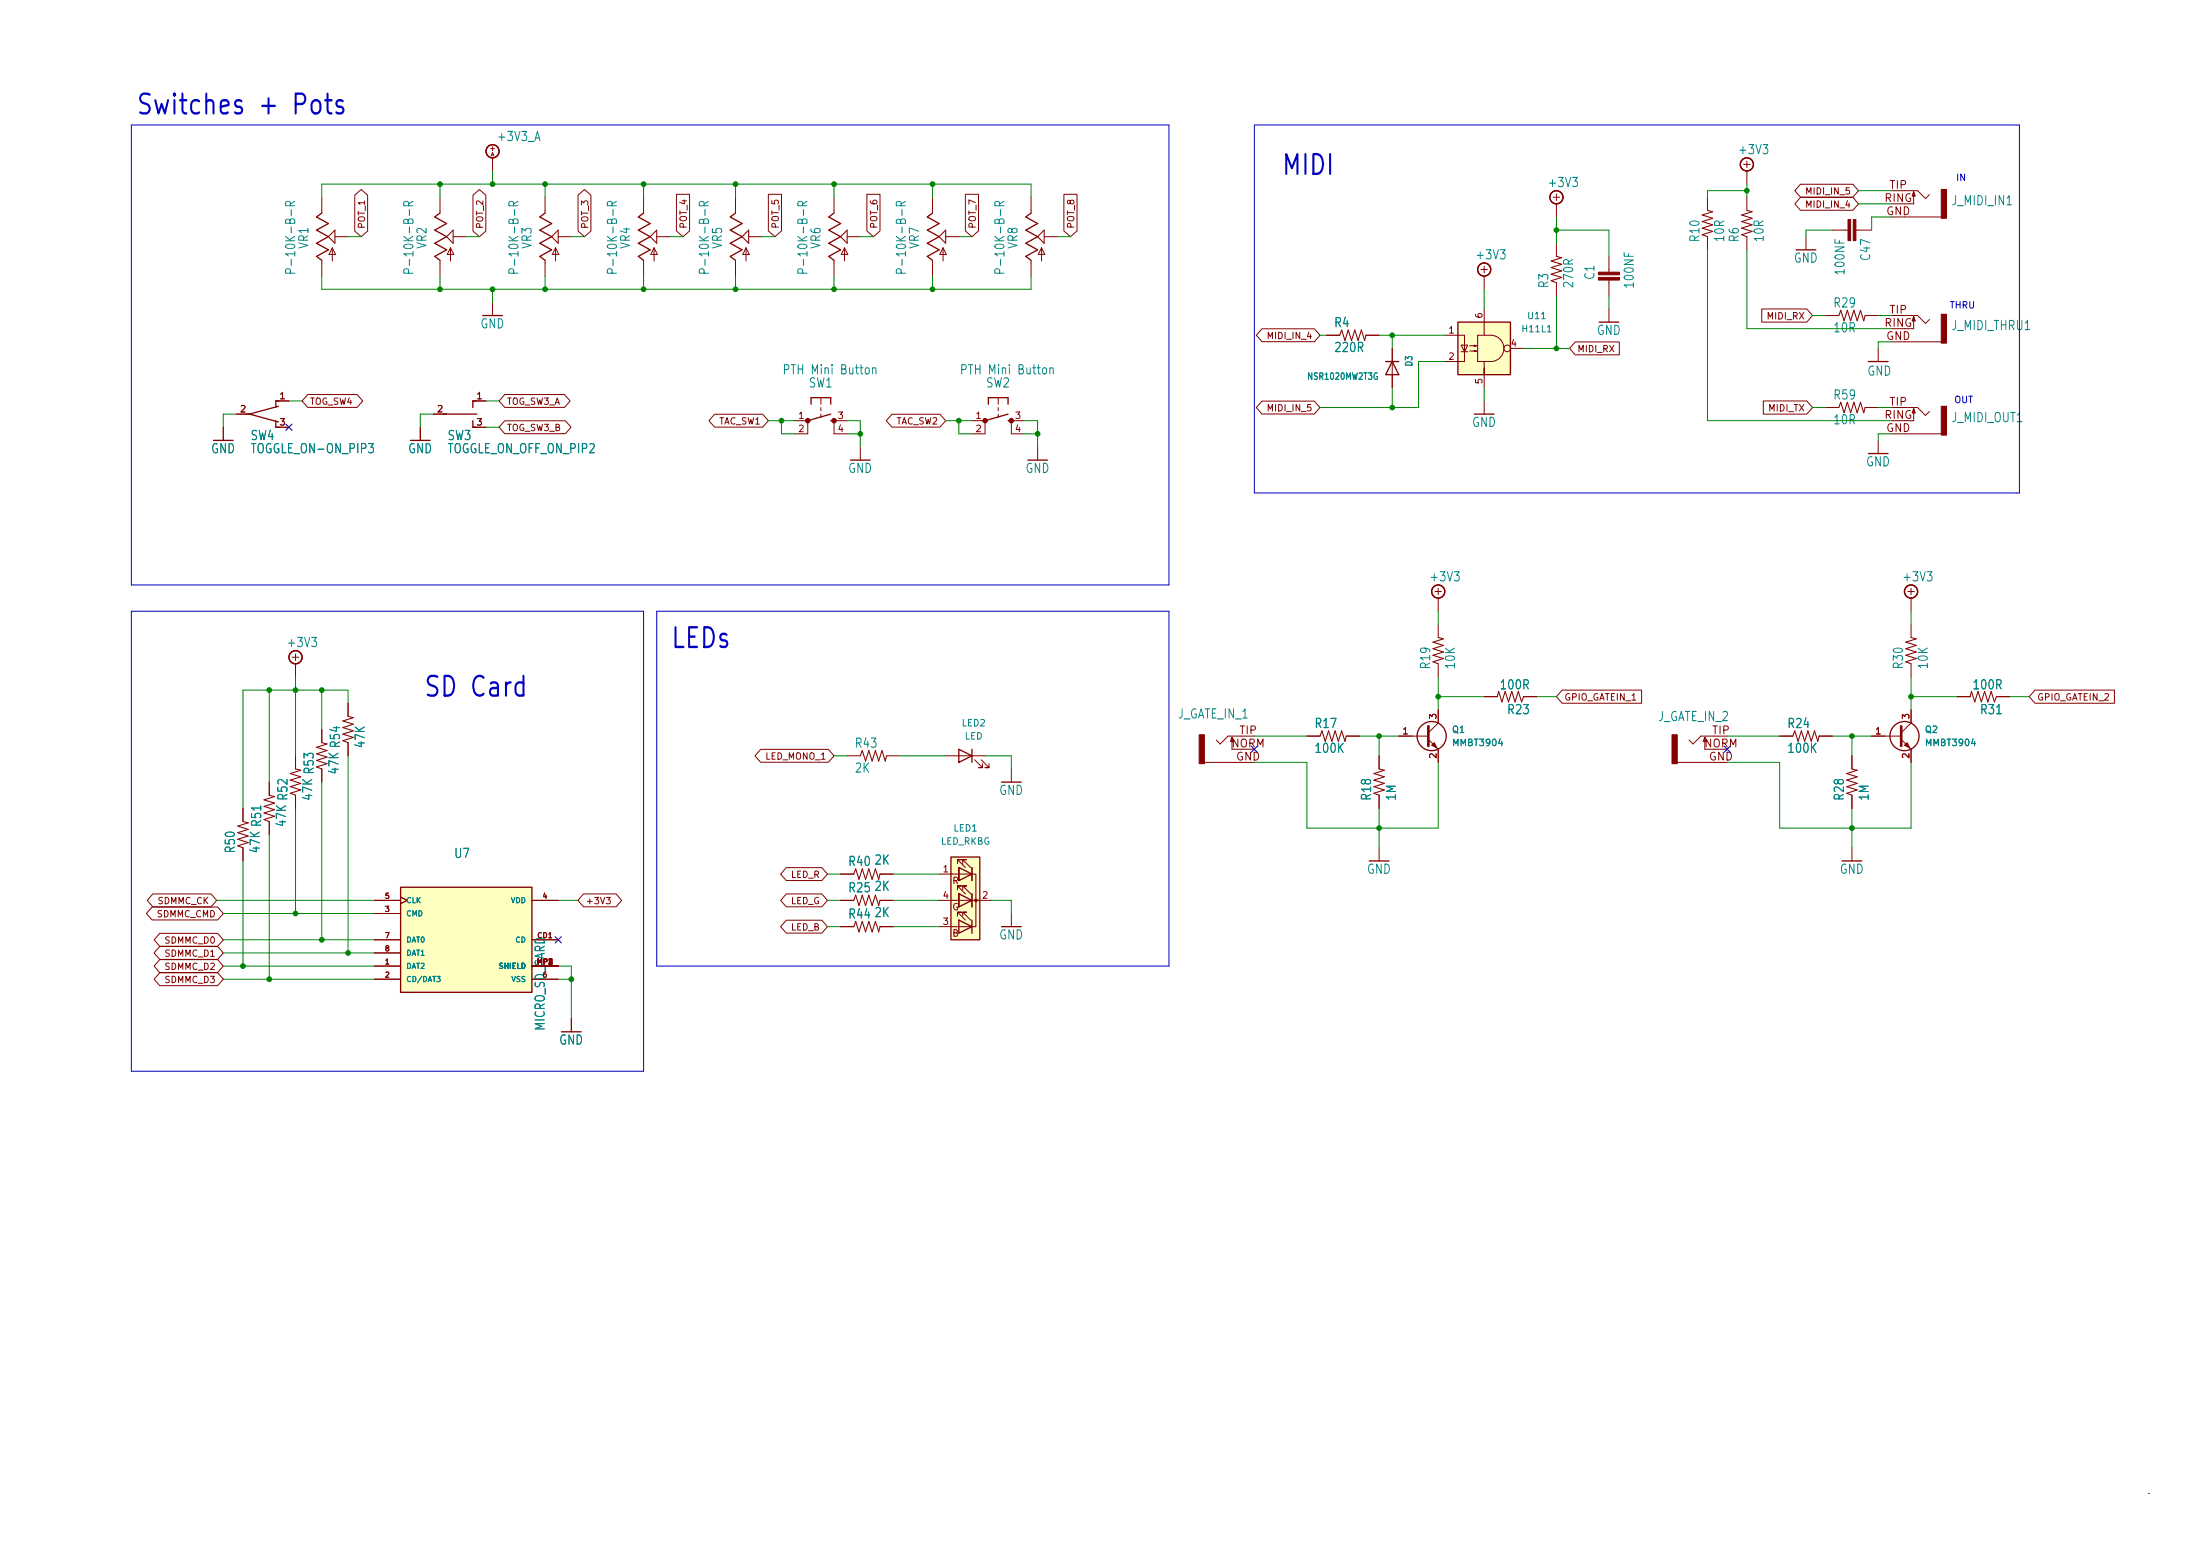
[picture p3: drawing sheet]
<svg xmlns="http://www.w3.org/2000/svg" width="425mm" height="299mm" viewBox="0 0 425 299" stroke-linecap="round" stroke-linejoin="round" font-family="sans-serif">
<g fill="none" stroke="#840000" stroke-width=".19">
<path d="M269.2 67.3v7.7M277.5 114.3h1.3M278.1 113.7v1.3M278.1 115.6v2.5M67.3 135.9v2.6M52.1 151.2v2.5M52.1 158.8v2.5M57.1 146.1v2.5M57.1 153.7v2.5M62.2 141v2.5M62.2 148.6v2.6M67.3 143.5v2.6"/>
<path d="M266.7 146.1v2.5M266.7 153.7v2.5M358.1 146.1v2.5M358.1 153.7v2.5M162.6 174h2.5M170.2 174h2.5M266.7 163.9v2.5M110.5 196.9v2.5M415.4 288.6h.1"/>
</g>
<path d="M67.3 138.5l1 .2-2 .6 2 .7-2 .6 2 .6-2 .7 2 .6-2 .7 1 .3M52.1 153.7l1 .2-2 .7 2 .6-2 .7 2 .6-2 .6 2 .7-2 .6 1 .4M57.1 148.6l1.1 .3-2.1 .6 2.1 .6-2.1 .7 2.1 .6-2.1 .6 2.1 .7-2.1 .6 1 .4M62.2 143.5l1 .3-2 .6 2 .7-2 .6 2 .6-2 .7 2 .6-2 .6 1 .4M266.7 148.6l1 .3-2 .6 2 .6-2 .7 2 .6-2 .6 2 .7-2 .6 1 .4M358.1 148.6l1.1 .3-2.1 .6 2.1 .6-2.1 .7 2.1 .6-2.1 .6 2.1 .7-2.1 .6 1 .4M165.1 174l.4-1 .6 2 .7-2 .6 2 .6-2 .7 2 .6-2 .6 2 .3-1" fill="none" stroke="#840000" stroke-width=".2"/>
<g fill="none" stroke="#840000" stroke-width=".25">
<path d="M268 69.9h2.5M269.2 69.9l1.3 2.5h-2.5zM264.8 166.4h3.8M108.6 199.4h3.8"/>
<circle cx="278.1" cy="114.3" r="1.27"/>
</g>
<path d="M77.5 171.5h25.4v20.3h-25.4z" fill="#ffffc2"/>
<g fill="none" stroke="#840000" stroke-width=".25">
<path d="M62.2 41.2l-1 .7 2.3 1.3-2.3 1.3 2.3 1.2-2.3 1.3 2.3 1.3-2.3 1.3 1 .7M85.1 41.2l-1 .7 2.3 1.3-2.3 1.3 2.3 1.2-2.3 1.3 2.3 1.3-2.3 1.3 1 .7M105.4 41.2l-1 .7 2.3 1.3-2.3 1.3 2.3 1.2-2.3 1.3 2.3 1.3-2.3 1.3 1 .7M124.5 41.2l-1.1 .7 2.3 1.3-2.3 1.3 2.3 1.2-2.3 1.3 2.3 1.3-2.3 1.3 1.1 .7M142.2 41.2l-1 .7 2.3 1.3-2.3 1.3 2.3 1.2-2.3 1.3 2.3 1.3-2.3 1.3 1 .7M161.3 41.2l-1 .7 2.3 1.3-2.3 1.3 2.3 1.2-2.3 1.3 2.3 1.3-2.3 1.3 1 .7M180.3 41.2l-1 .7 2.3 1.3-2.3 1.3 2.3 1.2-2.3 1.3 2.3 1.3-2.3 1.3 1 .7M199.4 41.2l-1 .7 2.3 1.3-2.3 1.3 2.3 1.2-2.3 1.3 2.3 1.3-2.3 1.3 1 .7M53.8 78.5l-5.5 1.5M54 77.5h-.7v1.3M92.1 77.5h-.7v1.3M93.3 61h3.9"/>
<path d="M156.8 78.1v-1.2h3.9v1.2M191.1 78.1v-1.2h3.8v1.2M309.2 62.3h3.9M41.3 85.1h3.8M47.6 80h.7M48.3 80l5.5 1.6M53.3 81.3v1.3h.7M79.4 85.1h3.8M85.7 80h6.5M91.4 81.3v1.3h.7M160.7 80l-4.5 1.3M160.7 81.3h.6"/>
<path d="M164.5 88.9h3.8M194.9 81.3h.7M194.9 80l-4.4 1.3M198.8 88.9h3.8M285.1 80h3.8M77.5 171.5h25.4v20.3h-25.4z"/>
<circle cx="95.3" cy="29.2" r="1.27"/>
<circle cx="301" cy="38.1" r="1.27"/>
<circle cx="276.9" cy="142.3" r="2.82"/>
</g>
<g fill="none" stroke="#840000" stroke-width=".19">
<path d="M62.2 38.1v3.1M85.1 38.1v3.1M94.9 28.7h.7M95 30.1l.2-.6 .3 .6M95.1 29.9h.3M95.2 28.3v.8M95.2 30.5v2.5M105.4 38.1v3.1M124.5 38.1v3.1M142.2 38.1v3.1M161.3 38.1v3.1M180.3 38.1v3.1"/>
<path d="M199.4 38.1v3.1M300.4 38.1h1.2M301 37.5v1.3M301 39.4v2.5M62.2 50.3v3.1M64.3 47.9l.6 1.3h-1.3zM64.3 47.9v2.5M64.8 45.7h2.5M85.1 50.3v3.1M87.1 47.9l.7 1.3h-1.3zM87.1 47.9v2.5M87.6 45.7h2.6"/>
<path d="M95.2 58.4v2.6M105.4 50.3v3.1M107.4 47.9l.7 1.3h-1.3zM107.4 47.9v2.5M107.9 45.7h2.6M124.5 50.3v3.1M126.5 47.9l.6 1.3h-1.2zM126.5 47.9v2.5M127 45.7h2.5M142.2 50.3v3.1M144.3 47.9l.6 1.3h-1.3zM144.3 47.9v2.5"/>
<path d="M144.8 45.7h2.5M161.3 50.3v3.1M163.3 47.9l.7 1.3h-1.3zM163.3 47.9v2.5M163.8 45.7h2.6M180.3 50.3v3.1M182.4 47.9l.6 1.3h-1.3zM182.4 47.9v2.5M182.9 45.7h2.5M199.4 50.3v3.1M201.4 47.9l.7 1.3h-1.3zM201.4 47.9v2.5"/>
<path d="M201.9 45.7h2.6M311.1 49.6v3M311.1 54.1v3.1M311.1 59.7v2.6M53.3 77.5h2.6M91.4 77.5h2.6M158.7 76.9v1.2M158.7 78.8v.6M193 76.9v1.2M193 78.8v.6M256.5 64.8h2.6M264.2 64.8h2.5"/>
<path d="M287 77.5v2.5M43.2 82.6v2.5M45.7 80h2.6M53.3 82.6h2.6M81.3 82.6v2.5M83.8 80h2.6M91.4 82.6h2.6M153.7 81.3h2.5v2.5h-2.5M158.7 80v.7M163.8 81.3h-2.5v2.5h2.5M166.4 86.4v2.5M188 81.3h2.5v2.5h-2.5"/>
<path d="M193 80v.7M198.1 81.3h-2.5v2.5h2.5M200.7 86.4v2.5M278.1 137.2v2.5l-1.9 1.9M287 134.6h2.6M294.6 134.6h2.6M47 156.2v2.6M252.7 142.3h2.6M260.3 142.3h2.6M270.5 142.3h5.7M276.2 142.9l1.9 1.9v2.5M47 163.9v2.5"/>
<path d="M72.4 176.6h5.1M72.4 174h5.1M77.5 173.4l1.2 .6-1.2 .7M102.9 174h5M72.4 186.7h5.1M72.4 189.3h5.1M72.4 181.6h5.1M72.4 184.2h5.1M102.9 186.7h5M102.9 189.3h5M102.9 181.6h5"/>
</g>
<path d="M63.5 45.7l1.3-1.2v2.5zM86.4 45.7l1.2-1.2v2.5zM106.7 45.7l1.2-1.2v2.5zM125.7 45.7l1.3-1.2v2.5zM143.5 45.7l1.3-1.2v2.5zM162.6 45.7l1.2-1.2v2.5zM181.6 45.7l1.3-1.2v2.5zM200.7 45.7l1.2-1.2v2.5zM259.1 64.8l.4-1 .6 2 .6-2 .7 2 .6-2 .6 2 .7-2 .6 2 .3-1M289.6 134.6l.2-1 .6 2.1 .7-2.1 .6 2.1 .7-2.1 .6 2.1 .6-2.1 .7 2.1 .3-1.1M47 158.8l1 .2-2 .7 2 .6-2 .6 2 .7-2 .6 2 .6-2 .7 1 .4M255.3 142.3l.4-1.1 .6 2.1 .6-2.1 .7 2.1 .6-2.1 .6 2.1 .7-2.1 .6 2.1 .2-1" fill="none" stroke="#840000" stroke-width=".2"/>
<path d="M276.2 140.4v3.8" fill="none" stroke="#840000" stroke-width=".51"/>
<g fill="#840000" stroke="#840000" stroke-width=".19">
<path d="M276.9 144l.5-.5 .5 1.1z"/>
<path d="M309.1 53.6h4.1v.5h-4.1z"/>
<path d="M309.1 52.6h4.1v.5h-4.1z"/>
</g>
<g fill="#840000" stroke="#840000" stroke-width=".41">
<circle cx="156.2" cy="81.3" r=".33"/>
<circle cx="161.3" cy="81.3" r=".33"/>
<circle cx="190.5" cy="81.3" r=".33"/>
<circle cx="195.6" cy="81.3" r=".33"/>
</g>
<path d="M281.9 62.3h10.2v10.1h-10.2z" fill="#ffffc2"/>
<g fill="none" stroke="#840000" stroke-width=".25">
<path d="M281.9 62.3h10.2v10.1h-10.2zM193.7 151.2h3.8M193.7 179.1h3.8M356.2 166.4h3.8"/>
<circle cx="287" cy="52.1" r="1.27"/>
</g>
<g fill="none" stroke="#840000" stroke-width=".19">
<path d="M286.4 52.1h1.3M287 51.5v1.2M287 53.4v2.5M287 59.7v5.1M301 47v2.6M301 54.6v2.6M279.4 64.8h3.8v5.1h-3.8M282.6 66.7h1.2l-.6 1.3zM282.6 68h1.2M284.2 66.8h1.3l-.4 .2v-.3l.4 .1M284.2 67.8h1.3l-.4 .2v-.3l.4 .1M285.7 64.8h2.6a2.54 2.54 0 0 1 2.5 2.5 2.54 2.54 0 0 1-2.5 2.6h-2.6z"/>
<path d="M287 69.9v2.5v-1.3M287 72.4v2.6M292.1 67.3h2.5M195.6 148.6v2.6M162.6 168.9h2.5M170.2 168.9h2.5M195.6 176.6v2.5M358.1 163.9v2.5"/>
<circle cx="291.5" cy="67.3" r=".63"/>
</g>
<path d="M301 49.6l1 .2-2 .6 2 .7-2 .6 2 .6-2 .7 2 .6-2 .7 1 .3M165.1 168.9l.4-1 .6 2.1 .7-2.1 .6 2.1 .6-2.1 .7 2.1 .6-2.1 .6 2.1 .3-1.1" fill="none" stroke="#840000" stroke-width=".2"/>
<path d="M183.9 165.6h5.6v16h-5.6z" fill="#ffffc2"/>
<g fill="#840000" stroke="#840000" stroke-width=".19">
<path d="M375.4 78.5h1v5.6h-1z"/>
<path d="M375.4 36.6h1v5.6h-1z"/>
<path d="M375.4 60.7h1v5.6h-1z"/>
<path d="M358.4 42.4h.5v4.1h-.5z"/>
<path d="M357.4 42.4h.5v4.1h-.5z"/>
<path d="M323.3 142h1.1v5.6h-1.1z"/>
<path d="M231.9 142h1v5.6h-1z"/>
<path d="M368.8 143.5l.5 1.1-1-.6z"/>
<circle cx="188.7" cy="174" r=".25"/>
</g>
<g fill="none" stroke="#840000" stroke-width=".25">
<path d="M370.1 37.1l.2 .8h-.5zM347.3 48.3h3.9M361.3 69.9h3.8M370.1 79l.2 .8h-.5zM370.1 61.2l.2 .8h-.5zM361.3 87.7h3.8M185.4 144.8l2.6 1.3-2.6 1.2zM188 144.8v2.5M238.3 142.5l.2 .8h-.5zM329.7 142.5l.2 .8h-.5zM183.9 165.6h5.6v16h-5.6zM185.4 167.7l2.6 1.2-2.6 1.3z"/>
<path d="M185.4 172.7l2.6 1.3-2.6 1.3zM185.4 177.8l2.6 1.3-2.6 1.3zM188 167.7v2.5M188 172.7v2.6M188 177.8v2.6"/>
<circle cx="337.8" cy="31.8" r="1.27"/>
<circle cx="369.6" cy="114.3" r="1.27"/>
<circle cx="57.1" cy="127" r="1.27"/>
<circle cx="368.3" cy="142.3" r="2.82"/>
</g>
<g fill="none" stroke="#840000" stroke-width=".19">
<path d="M68.6 37.7l1.2-1.1 1.3 1.1v7l-1.3 1-1.2-1zM91.5 37.7l1.2-1.1 1.3 1.1v7l-1.3 1-1.2-1zM111.8 37.7l1.2-1.1 1.3 1.1v7l-1.3 1-1.2-1zM130.8 37.6h2.6v7l-1.3 1.1-1.3-1.1zM148.6 37.6h2.5v7l-1.2 1.1-1.3-1.1zM167.6 37.6h2.6v7l-1.3 1.1-1.3-1.1zM186.7 37.6h2.5v7l-1.2 1.1-1.3-1.1zM205.7 37.6h2.6v7l-1.3 1.1-1.3-1.1zM330.2 38.1v2.6M337.2 31.8h1.3M337.8 31.1v1.3M337.8 33v2.6"/>
<path d="M337.8 38.1v2.6M348.2 38.2h10.1l1.1 1.2-1.1 1.2h-10.1l-1.1-1.2zM348.2 35.6h10.1l1.1 1.3-1.1 1.2h-10.1l-1.1-1.2zM365.8 36.9h5l1.6 1.5 .7-.8M370.1 37.1v2.3h-4.3M330.2 45.7v2.6M337.8 45.7v2.6M340.7 59.7h8.7l1.1 1.3-1.1 1.3h-8.7zM349.2 45.7v2.6M354.3 44.5h3.1M358.9 44.5h3M365.8 41.9h9.6"/>
<path d="M53.3 77.5h2.6M59.5 76.3h9.6l1 1.2-1 1.2h-9.6l-1.1-1.2zM91.4 77.5h2.6M97.6 76.3h11.6l1.1 1.2-1.1 1.2h-11.6l-1.1-1.2zM244 63.6h10.2l1.1 1.2-1.1 1.2h-10.2l-1-1.2zM244 77.5h10.2l1.1 1.3-1.1 1.2h-10.2l-1-1.2zM256.5 64.8h2.6M264.2 64.8h2.5M269.2 67.3v2.6M269.2 72.4v2.6M304.6 66.1h8.6v2.5h-8.6l-1.1-1.3zM341 77.5h8.4l1.1 1.3-1.1 1.2h-8.4z"/>
<path d="M353.1 78.8h2.5M353.1 61h2.5M360.7 78.8h2.5M360.7 61h2.5M363.2 67.3v2.6M365.8 78.8h5l1.6 1.5 .7-.8M365.8 61h5l1.6 1.5 .7-.8M365.8 66.1h9.6M370.1 79v2.3h-4.3M370.1 61.2v2.3h-4.3M43.2 82.6v2.5M45.7 80h2.6"/>
<path d="M53.3 82.6h2.6M81.3 82.6v2.5M83.8 80h2.6M91.4 82.6h2.6M97.6 81.3h11.7l1.1 1.3-1.1 1.2h-11.7l-1.1-1.2zM138.2 80.1h9.3l1.1 1.2-1.1 1.2h-9.3l-1.1-1.2zM172.5 80.1h9.3l1.1 1.2-1.1 1.2h-9.3l-1.1-1.2zM363.2 85.1v2.6M365.8 83.8h9.6M368.9 114.3h1.3M369.6 113.7v1.3M369.6 115.6v2.5"/>
<path d="M56.5 127h1.3M57.1 126.4v1.3M57.1 128.3v2.5M67.3 135.9v2.6M278.1 120.7v2.5M278.1 128.3v2.5M278.1 137.2v2.5M287 134.6h2.6M294.6 134.6h2.6M302.1 133.4h15.4v2.5h-15.4l-1.1-1.3zM369.6 137.2v2.5l-1.9 1.9M369.6 120.7v2.5"/>
<path d="M369.6 128.3v2.5M378.5 134.6h2.5M386.1 134.6h2.5M393.5 133.4h15.4v2.5h-15.4l-1.1-1.3zM47 156.2v2.6M52.1 151.2v2.5M52.1 158.8v2.5M57.1 146.1v2.5M57.1 153.7v2.5M62.2 141v2.5M62.2 148.6v2.6M67.3 143.5v2.6"/>
<path d="M147.1 144.8h13.1l1.1 1.3-1.1 1.2h-13.1l-1.1-1.2zM163.8 146.1h2.6M171.4 146.1h2.6M182.9 146.1h7.6M188.5 146.8l1.5 1.6h-.8h.8v-.8M189.7 146.8l1.6 1.6h-.8h.8v-.8M232.9 147.3h9.7M238.3 142.5v2.3h4.3M242.6 142.3h-5.1l-1.5 1.5-.8-.8M252.7 142.3h2.6M260.3 142.3h2.6M266.7 146.1v2.5"/>
<path d="M266.7 153.7v2.5M270.5 142.3h2.5M278.1 144.8v2.5M324.4 147.3h9.6M329.7 142.5v2.3h4.3M334 142.3h-5.1l-1.5 1.5-.8-.8M344.2 142.3h2.5M351.8 142.3h2.5M358.1 146.1v2.5M358.1 153.7v2.5M361.9 142.3h5.8M367.7 142.9l1.9 1.9v2.5"/>
<path d="M29.4 175.3h12.7l1.1 1.3-1.1 1.2h-12.7l-1.1-1.2zM29.6 172.8h11.2l1.1 1.2-1.1 1.3h-11.2l-1.1-1.3zM47 163.9v2.5M72.4 174h5.1M72.4 176.6h5.1M77.5 173.4l1.2 .6-1.2 .7M102.9 174h5M112.8 172.8h6.3l1.1 1.2-1.1 1.3h-6.3l-1-1.3zM152.1 172.8h6.8l1.1 1.2-1.1 1.3h-6.8l-1.1-1.3zM152.1 177.9h6.8l1.1 1.2-1.1 1.2h-6.8l-1.1-1.2zM152.1 167.7h6.8l1.1 1.2-1.1 1.3h-6.8l-1.1-1.3zM162.6 168.9h2.5"/>
<path d="M162.6 174h2.5M162.6 179.1h2.5M170.2 168.9h2.5M170.2 174h2.5M170.2 179.1h2.5M181.6 168.9h7.1v10.2h-1M181.6 174h10.2M181.6 179.1h6.4M185.2 166.9v-.8h.7h-.7l1.5 1.6M185.2 172v-.8h.7h-.7l1.5 1.5M185.2 177.1v-.8h.7h-.7l1.5 1.5M185.4 167.7h.1"/>
<path d="M185.4 167.7v2.5zM185.4 172.7h.1M185.4 172.7v2.6zM186.2 166.9v-.8h.7h-.7l1.5 1.6M186.2 172v-.8h.7h-.7l1.5 1.5M186.2 177.1v-.8h.7h-.7l1.5 1.5M188 167.7v2.5M188 172.7v2.6M30.9 182.9h11.2l1.1 1.3-1.1 1.2h-11.2l-1.1-1.2zM30.9 180.4h11.2l1.1 1.2-1.1 1.3h-11.2l-1.1-1.3zM30.9 185.5h11.2l1.1 1.2-1.1 1.3h-11.2l-1.1-1.3zM30.9 188h11.2l1.1 1.3-1.1 1.2h-11.2l-1.1-1.2z"/>
<path d="M72.4 186.7h5.1M72.4 189.3h5.1M72.4 181.6h5.1M72.4 184.2h5.1M102.9 186.7h5M102.9 189.3h5M102.9 181.6h5M110.5 196.9v2.5"/>
</g>
<path d="M330.2 40.7l1 .2-2 .7 2 .6-2 .6 2 .7-2 .6 2 .6-2 .7 1 .3M337.8 40.7l1 .2-2 .7 2 .6-2 .6 2 .7-2 .6 2 .6-2 .7 1 .3M355.6 61l.4-1 .6 2 .7-2 .6 2 .6-2 .7 2 .6-2 .6 2 .3-1M355.6 78.8l.4-1.1 .6 2.1 .7-2.1 .6 2.1 .6-2.1 .7 2.1 .6-2.1 .6 2.1 .3-1M278.1 123.2l1 .3-2 .6 2 .6-2 .7 2 .6-2 .6 2 .7-2 .6 1 .4M369.6 123.2l1 .3-2 .6 2 .6-2 .7 2 .6-2 .6 2 .7-2 .6 1 .4M381 134.6l.3-1 .6 2.1 .6-2.1 .7 2.1 .6-2.1 .6 2.1 .7-2.1 .6 2.1 .4-1.1M166.4 146.1l.4-1 .6 2 .6-2 .7 2 .6-2 .6 2 .7-2 .6 2 .2-1M346.7 142.3l.4-1.1 .6 2.1 .7-2.1 .6 2.1 .6-2.1 .7 2.1 .6-2.1 .6 2.1 .3-1M165.1 179.1l.4-1 .6 2 .7-2 .6 2 .6-2 .7 2 .6-2 .6 2 .3-1" fill="none" stroke="#840000" stroke-width=".2"/>
<path d="M367.7 140.4v3.8" fill="none" stroke="#840000" stroke-width=".51"/>
<path d="M25.4 24.2h200.7v88.9h-200.7zM242.6 24.2h147.9v71.1h-147.9zM25.4 118.1h99.1v88.9h-99.1zM127 118.1h99.1v68.6h-99.1z" fill="none" stroke="#0000c2" stroke-width=".19"/>
<g fill="none" stroke="#008400" stroke-width=".19">
<path d="M62.2 38.1v-2.5h137.2v2.5M85.1 35.6v2.5M95.2 33v2.6M105.4 35.6v2.5M124.5 35.6v2.5M142.2 35.6v2.5M161.3 35.6v2.5M180.3 35.6v2.5M337.8 35.6v2.5M337.8 36.9h-7.6v1.2M359.4 36.9h6.4M359.4 39.4h6.4"/>
<path d="M62.2 53.4v2.5h137.2v-2.5M67.3 45.7h2.5M85.1 53.4v2.5M90.2 45.7h2.5M95.2 55.9v2.5M105.4 53.4v2.5M110.5 45.7h2.5M124.5 53.4v2.5M129.5 45.7h2.6M142.2 53.4v2.5M147.3 45.7h2.6M161.3 53.4v2.5"/>
<path d="M166.4 45.7h2.5M180.3 53.4v2.5M185.4 45.7h2.6M204.5 45.7h2.5M287 55.9v3.8M301 44.5h10.1v5.1M301 41.9v5.1M301 57.2v10.1M311.1 57.2v2.5M330.2 48.3v33h35.6M337.8 48.3v15.2h28M354.3 44.5h-5.1v1.2"/>
<path d="M365.8 41.9h-3.9v2.6M55.9 77.5h2.5M94 77.5h2.5M255.3 64.8h1.2M266.7 64.8h12.7M269.2 64.8v2.5M269.2 75v3.8M279.4 69.9h-5.1v8.9h-19M287 75v2.5M294.6 67.3h8.9M350.5 61h2.6M350.5 78.8h2.6"/>
<path d="M363.2 61h2.6M363.2 78.8h2.6M365.8 66.1h-2.6v1.2M45.7 80h-2.5v2.6M83.8 80h-2.5v2.6M94 82.6h2.5M148.6 81.3h5.1M151.1 81.3v2.5h2.6M163.8 81.3h2.6v5.1M163.8 83.8h2.6M182.9 81.3h5.1M185.4 81.3v2.5h2.6"/>
<path d="M198.1 81.3h2.6v5.1M198.1 83.8h2.6M365.8 83.8h-2.6v1.3M278.1 118.1v2.6M369.6 118.1v2.6M52.1 133.4v17.8M57.1 130.8v15.3M62.2 133.4v7.6M67.3 135.9v-2.5h-20.3v22.8M278.1 130.8v6.4M278.1 134.6h8.9M297.2 134.6h3.8"/>
<path d="M369.6 134.6h8.9M369.6 130.8v6.4M388.6 134.6h3.8M57.1 156.2v20.4M62.2 151.2v30.4M67.3 146.1v38.1M161.3 146.1h2.5M174 146.1h8.9M190.5 146.1h5.1v2.5M242.6 147.3h10.1v12.7h25.4v-12.7M242.6 142.3h10.1M262.9 142.3h7.6"/>
<path d="M266.7 142.3v3.8M266.7 156.2v7.7M334 147.3h10.2v12.7h25.4v-12.7M334 142.3h10.2M354.3 142.3h7.6M358.1 142.3v3.8M358.1 156.2v7.7M41.9 174h30.5M43.2 176.6h29.2M47 166.4v20.3M52.1 161.3v28M107.9 174h3.9"/>
<path d="M160 174h2.6M160 179.1h2.6M160 168.9h2.6M172.7 174h8.9M172.7 179.1h8.9M172.7 168.9h8.9M191.8 174h3.8v2.6M43.2 181.6h29.2M43.2 184.2h29.2M43.2 186.7h29.2M43.2 189.3h29.2M107.9 186.7h2.6v10.2"/>
<path d="M107.9 189.3h2.6"/>
</g>
<path d="M55.3 82l1.2 1.2M56.5 82l-1.2 1.2M242 144.2l1.2 1.2M243.2 144.2l-1.2 1.2M333.4 144.2l1.2 1.2M334.6 144.2l-1.2 1.2M107.3 181l1.3 1.2M108.6 181l-1.3 1.2" fill="none" stroke="#000084" stroke-width=".19"/>
<g fill="#008400" stroke="#008400" stroke-width=".19">
<circle cx="269.2" cy="64.8" r=".46"/>
<circle cx="278.1" cy="134.6" r=".46"/>
<circle cx="269.2" cy="78.8" r=".46"/>
<circle cx="266.7" cy="142.3" r=".46"/>
<circle cx="266.7" cy="160" r=".46"/>
<circle cx="301" cy="67.3" r=".46"/>
<circle cx="301" cy="44.5" r=".46"/>
<circle cx="337.8" cy="36.9" r=".46"/>
<circle cx="358.1" cy="142.3" r=".46"/>
<circle cx="369.6" cy="134.6" r=".46"/>
<circle cx="358.1" cy="160" r=".46"/>
<circle cx="52.1" cy="133.4" r=".46"/>
<circle cx="57.1" cy="133.4" r=".46"/>
<circle cx="142.2" cy="35.6" r=".46"/>
<circle cx="161.3" cy="35.6" r=".46"/>
<circle cx="105.4" cy="35.6" r=".46"/>
<circle cx="95.2" cy="35.6" r=".46"/>
<circle cx="124.5" cy="55.9" r=".46"/>
<circle cx="124.5" cy="35.6" r=".46"/>
<circle cx="95.2" cy="55.9" r=".46"/>
<circle cx="85.1" cy="55.9" r=".46"/>
<circle cx="142.2" cy="55.9" r=".46"/>
<circle cx="161.3" cy="55.9" r=".46"/>
<circle cx="105.4" cy="55.9" r=".46"/>
<circle cx="180.3" cy="55.9" r=".46"/>
<circle cx="185.4" cy="81.3" r=".46"/>
<circle cx="166.4" cy="83.8" r=".46"/>
<circle cx="200.7" cy="83.8" r=".46"/>
<circle cx="180.3" cy="35.6" r=".46"/>
<circle cx="151.1" cy="81.3" r=".46"/>
<circle cx="62.2" cy="133.4" r=".46"/>
<circle cx="85.1" cy="35.6" r=".46"/>
<circle cx="57.1" cy="176.6" r=".46"/>
<circle cx="110.5" cy="189.3" r=".46"/>
<circle cx="47" cy="186.7" r=".46"/>
<circle cx="52.1" cy="189.3" r=".46"/>
<circle cx="62.2" cy="181.6" r=".46"/>
<circle cx="67.3" cy="184.2" r=".46"/>
</g>
<g font-size="3.8" fill="#0000c2">
<text x="26.2" y="23.1">Switches + Pots</text>
<text x="247.6" y="34.8">MIDI</text>
<text x="129.5" y="126.2">LEDs</text>
<text x="81.8" y="135.6">SD Card</text>
</g>
<g font-size="1.8" fill="#008484">
<text x="95.9" y="27.7">+3V3_A</text>
<text x="336" y="30.3">+3V3</text>
<text x="299.1" y="36.6">+3V3</text>
<text x="377.2" y="40.1">J_MIDI_IN1</text>
<text x="329.1" y="47" transform="rotate(-90 329.1 47)">R10</text>
<text x="333.9" y="47" transform="rotate(-90 333.9 47)">10R</text>
<text x="336.7" y="47" transform="rotate(-90 336.7 47)">R6</text>
<text x="341.5" y="47" transform="rotate(-90 341.5 47)">10R</text>
<text x="57.5" y="53.3" transform="rotate(-90 57.5 53.3)">P-10K-B-R</text>
<text x="60.1" y="48.2" transform="rotate(-90 60.1 48.2)">VR1</text>
<text x="80.4" y="53.3" transform="rotate(-90 80.4 53.3)">P-10K-B-R</text>
<text x="82.9" y="48.2" transform="rotate(-90 82.9 48.2)">VR2</text>
<text x="100.7" y="53.3" transform="rotate(-90 100.7 53.3)">P-10K-B-R</text>
<text x="103.3" y="48.2" transform="rotate(-90 103.3 48.2)">VR3</text>
<text x="119.8" y="53.3" transform="rotate(-90 119.8 53.3)">P-10K-B-R</text>
<text x="122.3" y="48.2" transform="rotate(-90 122.3 48.2)">VR4</text>
<text x="137.5" y="53.3" transform="rotate(-90 137.5 53.3)">P-10K-B-R</text>
<text x="140.1" y="48.2" transform="rotate(-90 140.1 48.2)">VR5</text>
<text x="156.6" y="53.3" transform="rotate(-90 156.6 53.3)">P-10K-B-R</text>
<text x="159.1" y="48.2" transform="rotate(-90 159.1 48.2)">VR6</text>
<text x="175.6" y="53.3" transform="rotate(-90 175.6 53.3)">P-10K-B-R</text>
<text x="178.2" y="48.2" transform="rotate(-90 178.2 48.2)">VR7</text>
<text x="194.7" y="53.3" transform="rotate(-90 194.7 53.3)">P-10K-B-R</text>
<text x="197.2" y="48.2" transform="rotate(-90 197.2 48.2)">VR8</text>
<text x="285.2" y="50.6">+3V3</text>
<text x="346.8" y="51.2">GND</text>
<text x="357.2" y="53.4" transform="rotate(-90 357.2 53.4)">100NF</text>
<text x="362.1" y="50.6" transform="rotate(-90 362.1 50.6)">C47</text>
<text x="299.9" y="55.9" transform="rotate(-90 299.9 55.9)">R3</text>
<text x="304.7" y="55.9" transform="rotate(-90 304.7 55.9)">270R</text>
<text x="308.8" y="54.2" transform="rotate(-90 308.8 54.2)">C1</text>
<text x="316.4" y="55.9" transform="rotate(-90 316.4 55.9)">100NF</text>
<text x="354.4" y="59.9">R29</text>
<text x="92.8" y="63.9">GND</text>
<text x="257.9" y="63.7">R4</text>
<text x="308.7" y="65.2">GND</text>
<text x="354.4" y="64.7">10R</text>
<text x="377.2" y="64.3">J_MIDI_THRU1</text>
<text x="257.9" y="68.5">220R</text>
<text x="151.2" y="72.8">PTH Mini Button</text>
<text x="156.3" y="75.3">SW1</text>
<text x="185.5" y="72.8">PTH Mini Button</text>
<text x="190.6" y="75.3">SW2</text>
<text x="354.4" y="77.7">R59</text>
<text x="361" y="73.1">GND</text>
<text x="284.5" y="83">GND</text>
<text x="354.4" y="82.5">10R</text>
<text x="377.2" y="82">J_MIDI_OUT1</text>
<text x="40.7" y="88">GND</text>
<text x="48.3" y="85.5">SW4</text>
<text x="48.3" y="88">TOGGLE_ON-ON_PIP3</text>
<text x="78.8" y="88">GND</text>
<text x="86.4" y="85.5">SW3</text>
<text x="86.4" y="88">TOGGLE_ON_OFF_ON_PIP2</text>
<text x="163.9" y="91.9">GND</text>
<text x="198.2" y="91.9">GND</text>
<text x="360.7" y="90.6">GND</text>
<text x="276.3" y="112.8">+3V3</text>
<text x="367.7" y="112.8">+3V3</text>
<text x="55.3" y="125.5">+3V3</text>
<text x="277" y="129.5" transform="rotate(-90 277 129.5)">R19</text>
<text x="281.8" y="129.5" transform="rotate(-90 281.8 129.5)">10K</text>
<text x="368.5" y="129.5" transform="rotate(-90 368.5 129.5)">R30</text>
<text x="373.3" y="129.5" transform="rotate(-90 373.3 129.5)">10K</text>
<text x="289.9" y="133.7">100R</text>
<text x="381.3" y="133.7">100R</text>
<text x="227.7" y="139.3">J_GATE_IN_1</text>
<text x="254.1" y="141.2">R17</text>
<text x="291.3" y="138.5">R23</text>
<text x="320.5" y="139.8">J_GATE_IN_2</text>
<text x="345.5" y="141.2">R24</text>
<text x="382.8" y="138.5">R31</text>
<text x="65.9" y="149.8" transform="rotate(-90 65.9 149.8)">47K R54</text>
<text x="71" y="144.8" transform="rotate(-90 71 144.8)">47K</text>
<text x="165.2" y="149.8">2K</text>
<text x="165.2" y="145">R43</text>
<text x="254.1" y="146">100K</text>
<text x="345.5" y="146">100K</text>
<text x="60.8" y="154.9" transform="rotate(-90 60.8 154.9)">47K R53</text>
<text x="193.1" y="154.1">GND</text>
<text x="265.6" y="154.9" transform="rotate(-90 265.6 154.9)">R18</text>
<text x="270.4" y="154.9" transform="rotate(-90 270.4 154.9)">1M</text>
<text x="357" y="154.9" transform="rotate(-90 357 154.9)">R28</text>
<text x="361.8" y="154.9" transform="rotate(-90 361.8 154.9)">1M</text>
<text x="55.8" y="160" transform="rotate(-90 55.8 160)">47K R52</text>
<text x="45.9" y="165.1" transform="rotate(-90 45.9 165.1)">R50</text>
<text x="50.7" y="165.1" transform="rotate(-90 50.7 165.1)">47K R51</text>
<text x="87.7" y="166.3">U7</text>
<text x="163.9" y="167.8">R40</text>
<text x="169" y="167.5">2K</text>
<text x="163.9" y="172.9">R25</text>
<text x="169" y="172.6">2K</text>
<text x="264.2" y="169.3">GND</text>
<text x="355.7" y="169.3">GND</text>
<text x="163.9" y="178">R44</text>
<text x="169" y="177.7">2K</text>
<text x="193.1" y="182">GND</text>
<text x="105.8" y="199.4" transform="rotate(-90 105.8 199.4)">MICRO_SD_CARD</text>
<text x="108" y="202.3">GND</text>
</g>
<g font-size="1.5" fill="#840000">
<text x="364.3" y="39.4">RING</text>
<text x="364.6" y="42">GND</text>
<text x="365.2" y="36.9">TIP</text>
<text x="364.3" y="63.5">RING</text>
<text x="365.2" y="61">TIP</text>
<text x="364.6" y="66.1">GND</text>
<text x="364.3" y="81.3">RING</text>
<text x="364.6" y="83.9">GND</text>
<text x="365.2" y="78.8">TIP</text>
<text x="239.5" y="142.3">TIP</text>
<text x="331" y="142.3">TIP</text>
<text x="238" y="144.8">NORM</text>
<text x="238.9" y="147.4">GND</text>
<text x="329.4" y="144.8">NORM</text>
<text x="330.3" y="147.4">GND</text>
</g>
<g font-size="1.3" fill="#0000c2">
<text x="378.2" y="35.3">IN</text>
<text x="376.9" y="59.9">THRU</text>
<text x="377.8" y="78.2">OUT</text>
</g>
<g font-size="1.3" fill="#840000">
<text x="133.1" y="44.3" transform="rotate(-90 133.1 44.3)">POT_4</text>
<text x="150.9" y="44.3" transform="rotate(-90 150.9 44.3)">POT_5</text>
<text x="170" y="44.3" transform="rotate(-90 170 44.3)">POT_6</text>
<text x="189" y="44.3" transform="rotate(-90 189 44.3)">POT_7</text>
<text x="208.1" y="44.3" transform="rotate(-90 208.1 44.3)">POT_8</text>
<text x="280" y="64.8">1</text>
<text x="287" y="61.7" transform="rotate(-90 287 61.7)">6</text>
<text x="341.5" y="62">MIDI_RX</text>
<text x="280" y="69.8">2</text>
<text x="292" y="67.3">4</text>
<text x="53.9" y="77.5">1</text>
<text x="92" y="77.5">1</text>
<text x="287" y="74.4" transform="rotate(-90 287 74.4)">5</text>
<text x="46.3" y="80">2</text>
<text x="53.9" y="82.5">3</text>
<text x="84.4" y="80">2</text>
<text x="92" y="82.5">3</text>
<text x="154.2" y="81.3">1</text>
<text x="154.2" y="83.8">2</text>
<text x="161.9" y="81.3">3</text>
<text x="161.9" y="83.8">4</text>
<text x="188.5" y="81.3">1</text>
<text x="188.5" y="83.8">2</text>
<text x="196.1" y="81.3">3</text>
<text x="196.1" y="83.8">4</text>
<text x="341.8" y="79.8">MIDI_TX</text>
<text x="302.4" y="135.7">GPIO_GATEIN_1</text>
<text x="393.9" y="135.7">GPIO_GATEIN_2</text>
<text x="271.1" y="142.2">1</text>
<text x="278.1" y="139.2" transform="rotate(-90 278.1 139.2)">3</text>
<text x="362.5" y="142.2">1</text>
<text x="369.5" y="139.2" transform="rotate(-90 369.5 139.2)">3</text>
<text x="278.1" y="146.8" transform="rotate(-90 278.1 146.8)">2</text>
<text x="369.5" y="146.8" transform="rotate(-90 369.5 146.8)">2</text>
<text x="182.2" y="168.9">1</text>
<text x="182.2" y="174">4</text>
<text x="184" y="171.2">R</text>
<text x="189.8" y="174">2</text>
<text x="182.2" y="179.1">3</text>
<text x="184" y="176.3">G</text>
<text x="184" y="181.3">B</text>
</g>
<g font-size="1.3" fill="#008484">
<text x="294.1" y="64.5">H11L1</text>
<text x="295.2" y="62">U11</text>
<text x="273.4" y="70.9" transform="rotate(-90 273.4 70.9)">D3</text>
<text x="252.7" y="73.7">NSR1020MW2T3G</text>
<text x="185.8" y="140.7">LED2</text>
<text x="186.5" y="143.2">LED</text>
<text x="280.7" y="142">Q1</text>
<text x="372.1" y="142">Q2</text>
<text x="280.7" y="144.5">MMBT3904</text>
<text x="372.1" y="144.5">MMBT3904</text>
<text x="184.3" y="161">LED1</text>
<text x="181.8" y="163.6">LED_RKBG</text>
</g>
<g font-size="1.2" fill="#840000">
<text x="349" y="40.4">MIDI_IN_4</text>
<text x="349" y="37.9">MIDI_IN_5</text>
<text x="70.9" y="44.3" transform="rotate(-90 70.9 44.3)">POT_1</text>
<text x="93.8" y="44.3" transform="rotate(-90 93.8 44.3)">POT_2</text>
<text x="114.1" y="44.3" transform="rotate(-90 114.1 44.3)">POT_3</text>
<text x="244.8" y="65.8">MIDI_IN_4</text>
<text x="304.9" y="68.4">MIDI_RX</text>
<text x="59.8" y="78.5">TOG_SW4</text>
<text x="97.9" y="83.6">TOG_SW3_B</text>
<text x="97.9" y="78.5">TOG_SW3_A</text>
<text x="139" y="82.3">TAC_SW1</text>
<text x="173.3" y="82.3">TAC_SW2</text>
<text x="244.8" y="79.8">MIDI_IN_5</text>
<text x="147.9" y="147.1">LED_MONO_1</text>
<text x="152.8" y="170">LED_R</text>
<text x="30.2" y="177.6">SDMMC_CMD</text>
<text x="30.3" y="175.1">SDMMC_CK</text>
<text x="113.2" y="175.1">+3V3</text>
<text x="152.8" y="175.1">LED_G</text>
<text x="31.7" y="185.2">SDMMC_D1</text>
<text x="31.7" y="182.7">SDMMC_D0</text>
<text x="152.8" y="180.1">LED_B</text>
<text x="31.7" y="187.8">SDMMC_D2</text>
<text x="31.7" y="190.3">SDMMC_D3</text>
</g>
<g font-size="1" fill="#840000">
<text x="74.3" y="173.9">5</text>
<text x="104.8" y="173.9">4</text>
<text x="74.3" y="176.5">3</text>
<text x="74.3" y="181.6">7</text>
<text x="74.3" y="184.1">8</text>
<text x="103.8" y="181.6">CD1</text>
<text x="74.3" y="186.6">1</text>
<text x="74.3" y="189.2">2</text>
<text x="103.7" y="186.6">MP1</text>
<text x="104.8" y="189.2">6</text>
<text x="105.9" y="186.6">2</text>
<text x="105.9" y="186.6">3</text>
<text x="105.9" y="186.6">4</text>
</g>
<g font-size="1" fill="#008484">
<text x="78.5" y="177.3">CMD</text>
<text x="78.5" y="174.8">CLK</text>
<text x="98.7" y="174.8">VDD</text>
<text x="78.5" y="182.4">DAT0</text>
<text x="78.5" y="185">DAT1</text>
<text x="99.6" y="182.4">CD</text>
<text x="78.5" y="187.5">DAT2</text>
<text x="78.5" y="190">CD/DAT3</text>
<text x="96.3" y="187.5">SHIELD</text>
<text x="98.8" y="190">VSS</text>
</g>
</svg>
